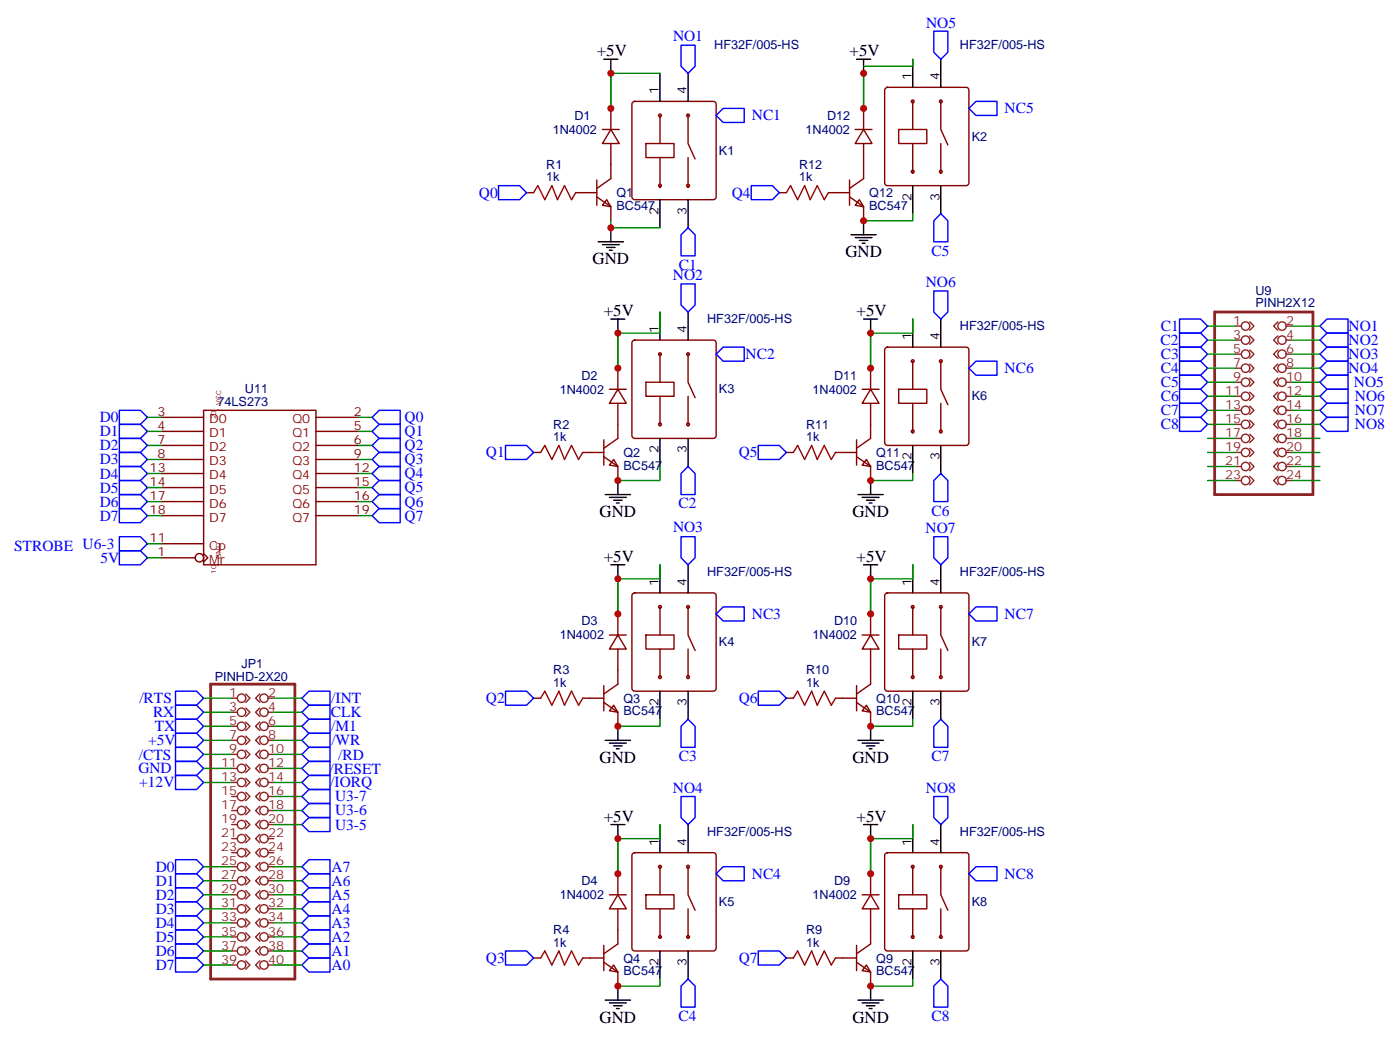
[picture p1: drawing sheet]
<svg xmlns="http://www.w3.org/2000/svg" width="352mm" height="261mm" viewBox="0 0 352 261" stroke-linecap="round" stroke-linejoin="round" font-family="sans-serif">
<path d="M51.2 103.1h28.2v38.8h-28.2z" fill="none" stroke="#850000" stroke-width=".35"/>
<g fill="#850000">
<circle cx="54.7" cy="141.9" r=".18"/>
<circle cx="54.7" cy="103.1" r=".18"/>
</g>
<g fill="none" stroke="#850000" stroke-width=".35">
<path d="M40.6 104.8h10.6M40.6 108.4h10.6M40.6 111.9h10.6M40.6 115.4h10.6M40.6 119h10.6M79.4 104.8h10.6M79.4 108.4h10.6M79.4 111.9h10.6M79.4 115.4h10.6M79.4 119h10.6M40.6 136.6h10.6M40.6 122.5h10.6"/>
<path d="M40.6 126h10.6M40.6 129.5h10.6M51.2 139.1l1 1-1 1.1M79.4 122.5h10.6M79.4 126h10.6M79.4 129.5h10.6M40.6 140.1h8.4"/>
<circle cx="50.1" cy="140.1" r="1.06"/>
</g>
<path d="M134.1 48.4l1-1.8 1.8 3.6 1.7-3.6 1.5 3.6 1.7-3.6 1.8 3.6 1-1.8M197.6 48.4l1-1.8 1.8 3.6 1.7-3.6 1.5 3.6 1.7-3.6 1.8 3.6 1-1.8M135.8 113.7l1.1-1.8 1.7 3.5 1.8-3.5 1.4 3.5 1.8-3.5 1.7 3.5 1.1-1.7M199.3 113.7l1.1-1.8 1.7 3.5 1.8-3.5 1.4 3.5 1.8-3.5 1.7 3.5 1.1-1.7M135.8 175.4l1.1-1.8 1.7 3.6 1.8-3.6 1.4 3.6 1.8-3.6 1.7 3.6 1.1-1.8M199.3 175.4l1.1-1.8 1.7 3.6 1.8-3.6 1.4 3.6 1.8-3.6 1.7 3.6 1.1-1.8M135.8 240.7l1.1-1.8 1.7 3.5 1.8-3.5 1.4 3.5 1.8-3.5 1.7 3.5 1.1-1.7M199.3 240.7l1.1-1.8 1.7 3.5 1.8-3.5 1.4 3.5 1.8-3.5 1.7 3.5 1.1-1.7" fill="none" stroke="#a10000" stroke-width=".35"/>
<g fill="none" stroke="#870000" stroke-width=".35">
<path d="M151.3 32.5h4.3M153.5 32.5l2.1 3.6h-4.3zM153.5 36.1v8.8l-3.6 2.4M153.5 27.2v5.3M159 25.7l.5-.2h19.7a.71 .71 0 0 1 .7 .7v23.3l-.2 .5-.5 .2h-19.7l-.5-.3-.3-.4v-23.3zM162.3 36.1h7v3.5h-7zM165.8 29v7.1M165.8 39.6v7M172.9 29v7.1l1.7 3.8M172.9 39.6v7M214.8 32.5h4.3M217 32.5l2.1 3.6h-4.3z"/>
<path d="M217 27.2v5.3M217 36.1v8.8l-3.6 2.4M222.5 22.1l.5-.2h19.7a.71 .71 0 0 1 .7 .7v23.3l-.2 .5-.5 .2h-19.7l-.5-.2-.3-.5v-23.3zM225.8 32.5h7v3.6h-7zM229.3 25.5v7M229.3 36.1v7M236.4 25.5v7l1.7 3.9M236.4 36.1v7M132.3 48.4h1.8M144.6 48.4h5.3M149.9 49.5l3.6 2.4v3.6M149.9 45.2v6.4"/>
<path d="M152.4 50.2l1.1 1.7-2.2-.3zM195.8 48.4h1.8M208.1 48.4h5.3M213.4 49.5l3.6 2.4v3.6M213.4 45.2v6.4M215.9 50.2l1.1 1.7-2.2-.3zM153.1 97.8h4.2M155.2 97.8l2.1 3.5h-4.2zM155.2 92.5v5.3M159 85.6l.5-.2h19.7a.71 .71 0 0 1 .7 .7v23.3l-.2 .5-.5 .2h-19.7l-.5-.2-.3-.5v-23.3zM162.3 96h7v3.6h-7zM165.8 89v7"/>
<path d="M165.8 99.6v7M172.9 89v7l1.7 3.9M172.9 99.6v7M216.6 97.8h4.2M218.7 97.8l2.1 3.5h-4.2zM218.7 92.5v5.3M222.5 87.4l.5-.2h19.7a.71 .71 0 0 1 .7 .7v23.3l-.2 .5-.5 .2h-19.7l-.5-.2-.3-.5v-23.3zM225.8 97.8h7v3.5h-7zM229.3 90.7v7.1M236.4 90.7v7.1l1.7 3.9M134.1 113.7h1.7M146.4 113.7h5.3"/>
<path d="M151.7 114.7l3.5 2.5v3.5M151.7 110.5v6.3M154.2 115.4l1 1.8-2.1-.4zM155.2 101.3v8.8l-3.5 2.5M197.6 113.7h1.7M209.9 113.7h5.3M215.2 110.5v6.3M215.2 114.7l3.5 2.5v3.5M217.7 115.4l1 1.8-2.1-.4zM218.7 101.3v8.8l-3.5 2.5M229.3 101.3v7.1M236.4 101.3v7.1"/>
<path d="M153.1 159.5h4.2M155.2 159.5l2.1 3.6h-4.2zM155.2 154.2v5.3M159 149.1l.5-.2h19.7a.71 .71 0 0 1 .7 .7v23.3l-.2 .5-.5 .2h-19.7l-.5-.2-.3-.5v-23.3zM162.3 159.5h7v3.6h-7zM165.8 152.5v7M172.9 152.5v7l1.7 3.9M216.6 159.5h4.2M218.7 159.5l2.1 3.6h-4.2zM218.7 154.2v5.3M222.5 149.1l.5-.2h19.7a.71 .71 0 0 1 .7 .7v23.3l-.2 .5-.5 .2h-19.7l-.5-.2-.3-.5v-23.3zM225.8 159.5h7v3.6h-7z"/>
<path d="M229.3 152.5v7M236.4 152.5v7l1.7 3.9M134.1 175.4h1.7M146.4 175.4h5.3M151.7 176.5l3.5 2.4v3.6M151.7 172.2v6.4M154.2 177.2l1 1.7-2.1-.3zM155.2 163.1v8.8l-3.5 2.4M165.8 163.1v7M172.9 163.1v7M197.6 175.4h1.7M209.9 175.4h5.3"/>
<path d="M215.2 172.2v6.4M215.2 176.5l3.5 2.4v3.6M217.7 177.2l1 1.7-2.1-.3zM218.7 163.1v8.8l-3.5 2.4M229.3 163.1v7M236.4 163.1v7M155.2 219.5v5.3M159 214.4l.5-.2h19.7a.71 .71 0 0 1 .7 .7v23.3l-.2 .5-.5 .2h-19.7l-.5-.2-.3-.5v-23.3zM165.8 217.7v7.1M172.9 217.7v7.1l1.7 3.9M218.7 219.5v5.3M222.5 214.4l.5-.2h19.7a.71 .71 0 0 1 .7 .7v23.3l-.2 .5-.5 .2h-19.7l-.5-.2-.3-.5v-23.3z"/>
<path d="M229.3 217.7v7.1M236.4 217.7v7.1l1.7 3.9M151.7 237.5v6.3M153.1 224.8h4.2M155.2 224.8l2.1 3.5h-4.2zM155.2 228.3v8.8l-3.5 2.5M162.3 224.8h7v3.5h-7zM165.8 228.3v7.1M172.9 228.3v7.1M215.2 237.5v6.3M216.6 224.8h4.2M218.7 224.8l2.1 3.5h-4.2z"/>
<path d="M218.7 228.3v8.8l-3.5 2.5M225.8 224.8h7v3.5h-7zM229.3 228.3v7.1M236.4 228.3v7.1M134.1 240.7h1.7M146.4 240.7h5.3M151.7 241.7l3.5 2.5v3.5M154.2 242.4l1 1.8-2.1-.4zM197.6 240.7h1.7M209.9 240.7h5.3M215.2 241.7l3.5 2.5v3.5M217.7 242.4l1 1.8-2.1-.4z"/>
<circle cx="165.8" cy="29" r=".35"/>
<circle cx="172.9" cy="29" r=".35"/>
<circle cx="229.3" cy="25.5" r=".35"/>
<circle cx="236.4" cy="25.5" r=".35"/>
<circle cx="165.8" cy="46.6" r=".35"/>
<circle cx="172.9" cy="46.6" r=".35"/>
<circle cx="229.3" cy="43.1" r=".35"/>
<circle cx="236.4" cy="43.1" r=".35"/>
<circle cx="165.8" cy="89" r=".35"/>
<circle cx="172.9" cy="89" r=".35"/>
<circle cx="229.3" cy="90.7" r=".35"/>
<circle cx="236.4" cy="90.7" r=".35"/>
<circle cx="165.8" cy="106.6" r=".35"/>
<circle cx="172.9" cy="106.6" r=".35"/>
<circle cx="229.3" cy="108.4" r=".35"/>
<circle cx="236.4" cy="108.4" r=".35"/>
<circle cx="165.8" cy="152.5" r=".35"/>
<circle cx="172.9" cy="152.5" r=".35"/>
<circle cx="229.3" cy="152.5" r=".35"/>
<circle cx="236.4" cy="152.5" r=".35"/>
<circle cx="165.8" cy="170.1" r=".35"/>
<circle cx="172.9" cy="170.1" r=".35"/>
<circle cx="229.3" cy="170.1" r=".35"/>
<circle cx="236.4" cy="170.1" r=".35"/>
<circle cx="165.8" cy="217.7" r=".35"/>
<circle cx="172.9" cy="217.7" r=".35"/>
<circle cx="229.3" cy="217.7" r=".35"/>
<circle cx="236.4" cy="217.7" r=".35"/>
<circle cx="165.8" cy="235.4" r=".35"/>
<circle cx="172.9" cy="235.4" r=".35"/>
<circle cx="229.3" cy="235.4" r=".35"/>
<circle cx="236.4" cy="235.4" r=".35"/>
</g>
<path d="M305.2 78.4h24.6v45.8h-24.6zM52.9 171.9h21.2v74.1h-21.2z" fill="none" stroke="#8c2424" stroke-width=".71"/>
<g fill="none" stroke="#8c2424" stroke-width=".35">
<path d="M310.4 81.9h1.5M310.4 85.4h1.5M310.4 89h1.5M310.4 92.5h1.5M310.4 96h1.5M310.4 99.6h1.5M314 80.9l1 1-1 1.1M314 84.4l1 1-1 1.1M314 87.9l1 1.1-1 1M314 91.4l1 1.1-1 1.1M314 95l1 1-1 1.1M314 98.5l1 1.1-1 1"/>
<path d="M321 80.9l-1 1 1 1.1M321 84.4l-1 1 1 1.1M321 87.9l-1 1.1 1 1M321 91.4l-1 1.1 1 1.1M321 95l-1 1 1 1.1M321 98.5l-1 1.1 1 1M323.1 81.9h1.5M323.1 85.4h1.5M323.1 89h1.5M323.1 92.5h1.5M323.1 96h1.5M323.1 99.6h1.5"/>
<path d="M310.4 103.1h1.5M310.4 106.6h1.5M310.4 110.1h1.5M310.4 113.7h1.5M310.4 117.2h1.5M314 102l1 1.1-1 1M314 105.6l1 1-1 1.1M314 109.1l1 1-1 1.1M314 112.6l1 1.1-1 1M314 116.1l1 1.1-1 1.1M314 119.7l1 1-1 1.1M321 102l-1 1.1 1 1"/>
<path d="M321 105.6l-1 1 1 1.1M321 109.1l-1 1 1 1.1M321 112.6l-1 1.1 1 1M321 116.1l-1 1.1 1 1.1M321 119.7l-1 1 1 1.1M323.1 103.1h1.5M323.1 106.6h1.5M323.1 110.1h1.5M323.1 113.7h1.5M323.1 117.2h1.5M310.4 120.7h1.5M323.1 120.7h1.5"/>
<path d="M58.2 175.4h1.4M58.2 178.9h1.4M61.7 174.3l1.1 1.1-1.1 1.1M61.7 177.9l1.1 1-1.1 1.1M65.3 174.3l-1.1 1.1 1.1 1.1M65.3 177.9l-1.1 1 1.1 1.1M67.4 175.4h1.4M67.4 178.9h1.4M58.2 182.5h1.4M58.2 186h1.4M58.2 189.5h1.4M58.2 193h1.4"/>
<path d="M58.2 196.6h1.4M61.7 181.4l1.1 1.1-1.1 1M61.7 184.9l1.1 1.1-1.1 1M61.7 188.5l1.1 1-1.1 1.1M61.7 192l1.1 1-1.1 1.1M61.7 195.5l1.1 1.1-1.1 1M61.7 199l1.1 1.1-1.1 1.1M65.3 181.4l-1.1 1.1 1.1 1M65.3 184.9l-1.1 1.1 1.1 1M65.3 188.5l-1.1 1 1.1 1.1M65.3 192l-1.1 1 1.1 1.1M65.3 195.5l-1.1 1.1 1.1 1"/>
<path d="M65.3 199l-1.1 1.1 1.1 1.1M67.4 182.5h1.4M67.4 186h1.4M67.4 189.5h1.4M67.4 193h1.4M67.4 196.6h1.4M58.2 200.1h1.4M58.2 203.6h1.4M58.2 207.2h1.4M58.2 210.7h1.4M58.2 214.2h1.4M58.2 217.7h1.4"/>
<path d="M61.7 202.6l1.1 1-1.1 1.1M61.7 206.1l1.1 1.1-1.1 1M61.7 209.6l1.1 1.1-1.1 1M61.7 213.1l1.1 1.1-1.1 1.1M61.7 216.7l1.1 1-1.1 1.1M65.3 202.6l-1.1 1 1.1 1.1M65.3 206.1l-1.1 1.1 1.1 1M65.3 209.6l-1.1 1.1 1.1 1M65.3 213.1l-1.1 1.1 1.1 1.1M65.3 216.7l-1.1 1 1.1 1.1M67.4 200.1h1.4M67.4 203.6h1.4"/>
<path d="M67.4 207.2h1.4M67.4 210.7h1.4M67.4 214.2h1.4M67.4 217.7h1.4M58.2 221.3h1.4M58.2 224.8h1.4M58.2 228.3h1.4M58.2 231.8h1.4M58.2 235.4h1.4M58.2 238.9h1.4M61.7 220.2l1.1 1.1-1.1 1M61.7 223.7l1.1 1.1-1.1 1"/>
<path d="M61.7 227.3l1.1 1-1.1 1.1M61.7 230.8l1.1 1-1.1 1.1M61.7 234.3l1.1 1.1-1.1 1M61.7 237.8l1.1 1.1-1.1 1.1M65.3 220.2l-1.1 1.1 1.1 1M65.3 223.7l-1.1 1.1 1.1 1M65.3 227.3l-1.1 1 1.1 1.1M65.3 230.8l-1.1 1 1.1 1.1M65.3 234.3l-1.1 1.1 1.1 1M65.3 237.8l-1.1 1.1 1.1 1.1M67.4 221.3h1.4M67.4 224.8h1.4"/>
<path d="M67.4 228.3h1.4M67.4 231.8h1.4M67.4 235.4h1.4M67.4 238.9h1.4M58.2 242.4h1.4M61.7 241.4l1.1 1-1.1 1.1M65.3 241.4l-1.1 1 1.1 1.1M67.4 242.4h1.4"/>
<circle cx="312.9" cy="96" r="1.06"/>
<circle cx="312.9" cy="99.6" r="1.06"/>
<circle cx="312.9" cy="81.9" r="1.06"/>
<circle cx="312.9" cy="92.5" r="1.06"/>
<circle cx="312.9" cy="85.4" r="1.06"/>
<circle cx="312.9" cy="89" r="1.06"/>
<circle cx="322.1" cy="99.6" r="1.06"/>
<circle cx="322.1" cy="81.9" r="1.06"/>
<circle cx="322.1" cy="96" r="1.06"/>
<circle cx="322.1" cy="85.4" r="1.06"/>
<circle cx="322.1" cy="89" r="1.06"/>
<circle cx="322.1" cy="92.5" r="1.06"/>
<circle cx="312.9" cy="113.7" r="1.06"/>
<circle cx="312.9" cy="106.6" r="1.06"/>
<circle cx="312.9" cy="103.1" r="1.06"/>
<circle cx="312.9" cy="117.2" r="1.06"/>
<circle cx="312.9" cy="110.1" r="1.06"/>
<circle cx="322.1" cy="103.1" r="1.06"/>
<circle cx="322.1" cy="106.6" r="1.06"/>
<circle cx="322.1" cy="117.2" r="1.06"/>
<circle cx="322.1" cy="113.7" r="1.06"/>
<circle cx="322.1" cy="110.1" r="1.06"/>
<circle cx="312.9" cy="120.7" r="1.06"/>
<circle cx="322.1" cy="120.7" r="1.06"/>
<circle cx="60.7" cy="175.4" r="1.06"/>
<circle cx="60.7" cy="178.9" r="1.06"/>
<circle cx="66.3" cy="178.9" r="1.06"/>
<circle cx="66.3" cy="175.4" r="1.06"/>
<circle cx="60.7" cy="196.6" r="1.06"/>
<circle cx="60.7" cy="182.5" r="1.06"/>
<circle cx="60.7" cy="193" r="1.06"/>
<circle cx="60.7" cy="186" r="1.06"/>
<circle cx="60.7" cy="189.5" r="1.06"/>
<circle cx="66.3" cy="182.5" r="1.06"/>
<circle cx="66.3" cy="196.6" r="1.06"/>
<circle cx="66.3" cy="186" r="1.06"/>
<circle cx="66.3" cy="193" r="1.06"/>
<circle cx="66.3" cy="189.5" r="1.06"/>
<circle cx="60.7" cy="217.7" r="1.06"/>
<circle cx="60.7" cy="214.2" r="1.06"/>
<circle cx="60.7" cy="207.2" r="1.06"/>
<circle cx="60.7" cy="210.7" r="1.06"/>
<circle cx="60.7" cy="200.1" r="1.06"/>
<circle cx="60.7" cy="203.6" r="1.06"/>
<circle cx="66.3" cy="217.7" r="1.06"/>
<circle cx="66.3" cy="214.2" r="1.06"/>
<circle cx="66.3" cy="203.6" r="1.06"/>
<circle cx="66.3" cy="200.1" r="1.06"/>
<circle cx="66.3" cy="207.2" r="1.06"/>
<circle cx="66.3" cy="210.7" r="1.06"/>
<circle cx="60.7" cy="235.4" r="1.06"/>
<circle cx="60.7" cy="228.3" r="1.06"/>
<circle cx="60.7" cy="221.3" r="1.06"/>
<circle cx="60.7" cy="224.8" r="1.06"/>
<circle cx="60.7" cy="231.8" r="1.06"/>
<circle cx="60.7" cy="238.9" r="1.06"/>
<circle cx="66.3" cy="228.3" r="1.06"/>
<circle cx="66.3" cy="221.3" r="1.06"/>
<circle cx="66.3" cy="235.4" r="1.06"/>
<circle cx="66.3" cy="231.8" r="1.06"/>
<circle cx="66.3" cy="224.8" r="1.06"/>
<circle cx="66.3" cy="238.9" r="1.06"/>
<circle cx="60.7" cy="242.4" r="1.06"/>
<circle cx="66.3" cy="242.4" r="1.06"/>
</g>
<g fill="none" stroke="#000" stroke-width=".35">
<path d="M151.7 14.9h3.5M153.5 14.9v3.5M165.8 18.4v7.1M172.9 18.4v7.1M215.2 14.9h3.5M217 14.9v3.5M229.3 14.9v7M236.4 14.9v7M153.5 57.2v3.5M165.8 50.2v7M172.9 50.2v7M213.8 59h6.3"/>
<path d="M214.8 59.7h4.3M217 55.5v3.5M229.3 46.6v7.1M236.4 46.6v7.1M150.3 60.7h6.3M151.3 61.5h4.3M152.4 62.2h2.1M153.1 62.9h.7M165.8 78.4v7M172.9 78.4v7M215.9 60.4h2.1M216.6 61.1h.7"/>
<path d="M153.5 80.2h3.5M155.2 80.2v3.5M217 80.2h3.5M218.7 80.2v3.5M229.3 80.2v7M236.4 80.2v7M165.8 110.1v7.1M172.9 110.1v7.1M229.3 111.9v7.1M236.4 111.9v7.1M152 124.2h6.4M153.1 125h4.2"/>
<path d="M154.2 125.7h2.1M154.9 126.4h.7M155.2 120.7v3.5M215.5 124.2h6.4M216.6 125h4.2M217.7 125.7h2.1M218.4 126.4h.7M218.7 120.7v3.5M153.5 141.9h3.5M155.2 141.9v3.5M165.8 141.9v7M172.9 141.9v7"/>
<path d="M217 141.9h3.5M218.7 141.9v3.5M229.3 141.9v7M236.4 141.9v7M165.8 173.6v7.1M172.9 173.6v7.1M229.3 173.6v7.1M236.4 173.6v7.1M152 186h6.4M153.1 186.7h4.2M154.2 187.4h2.1M154.9 188.1h.7"/>
<path d="M155.2 182.5v3.5M215.5 186h6.4M216.6 186.7h4.2M217.7 187.4h2.1M218.4 188.1h.7M218.7 182.5v3.5M153.5 207.2h3.5M155.2 207.2v3.5M165.8 207.2v7M172.9 207.2v7M217 207.2h3.5M218.7 207.2v3.5"/>
<path d="M229.3 207.2v7M236.4 207.2v7M165.8 238.9v7.1M172.9 238.9v7.1M229.3 238.9v7.1M236.4 238.9v7.1M152 251.2h6.4M153.1 252h4.2M154.2 252.7h2.1M154.9 253.4h.7M155.2 247.7v3.5M215.5 251.2h6.4"/>
<path d="M216.6 252h4.2M217.7 252.7h2.1M218.4 253.4h.7M218.7 247.7v3.5"/>
</g>
<g fill="none" stroke="#00f" stroke-width=".35">
<path d="M171.1 11.4h3.5v5.3l-1.7 1.7-1.8-1.7zM234.6 7.8h3.5v5.3l-1.7 1.8-1.8-1.8zM179.9 29l1.8-1.8h5.3v3.6h-5.3zM243.4 27.2l1.8-1.7h5.3v3.5h-5.3zM125.2 46.6h5.3l1.8 1.8-1.8 1.8h-5.3zM172.9 57.2l1.7 1.8v5.3h-3.5v-5.3zM188.7 46.6h5.3l1.8 1.8-1.8 1.8h-5.3zM236.4 53.7l1.7 1.8v5.2h-3.5v-5.2zM171.1 71.3h3.5v5.3l-1.7 1.8-1.8-1.8zM234.6 73.1h3.5v5.3l-1.7 1.8-1.8-1.8zM179.9 89l1.8-1.8h5.3v3.5h-5.3zM243.4 92.5l1.8-1.8h5.3v3.6h-5.3z"/>
<path d="M296.3 80.2h5.3l1.8 1.7-1.8 1.8h-5.3zM296.3 83.7h5.3l1.8 1.7-1.8 1.8h-5.3zM296.3 94.3h5.3l1.8 1.7-1.8 1.8h-5.3zM296.3 87.2h5.3l1.8 1.8-1.8 1.7h-5.3zM296.3 90.7h5.3l1.8 1.8-1.8 1.8h-5.3zM296.3 97.8h5.3l1.8 1.8-1.8 1.7h-5.3zM331.6 96l1.8-1.7h5.3v3.5h-5.3zM331.6 89l1.8-1.8h5.3v3.5h-5.3zM333.4 97.8h5.3v3.5h-5.3l-1.8-1.7zM333.4 80.2h5.3v3.5h-5.3l-1.8-1.8zM333.4 83.7h5.3v3.5h-5.3l-1.8-1.8zM333.4 90.7h5.3v3.6h-5.3l-1.8-1.8z"/>
<path d="M30 117.2h5.3l1.7 1.8-1.7 1.7h-5.3zM30 113.7h5.3l1.7 1.7-1.7 1.8h-5.3zM30 110.1h5.3l1.7 1.8-1.7 1.8h-5.3zM30 106.6h5.3l1.7 1.8-1.7 1.7h-5.3zM30 103.1h5.3l1.7 1.7-1.7 1.8h-5.3zM93.5 104.8l1.7-1.7h5.3v3.5h-5.3zM93.5 108.4l1.7-1.8h5.3v3.5h-5.3zM93.5 111.9l1.7-1.8h5.3v3.6h-5.3zM93.5 119l1.7-1.8h5.3v3.5h-5.3zM95.2 113.7h5.3v3.5h-5.3l-1.7-1.8zM127 111.9h5.3l1.8 1.8-1.8 1.7h-5.3zM172.9 117.2l1.7 1.8v5.2h-3.5v-5.2z"/>
<path d="M190.5 111.9h5.3l1.8 1.8-1.8 1.7h-5.3zM236.4 119l1.7 1.7v5.3h-3.5v-5.3zM296.3 101.3h5.3l1.8 1.8-1.8 1.7h-5.3zM296.3 104.8h5.3l1.8 1.8-1.8 1.8h-5.3zM331.6 103.1l1.8-1.8h5.3v3.5h-5.3zM333.4 104.8h5.3v3.6h-5.3l-1.8-1.8zM30 138.4h5.3l1.7 1.7-1.7 1.8h-5.3zM30 134.8h5.3l1.7 1.8-1.7 1.8h-5.3zM30 127.8h5.3l1.7 1.7-1.7 1.8h-5.3zM30 124.2h5.3l1.7 1.8-1.7 1.8h-5.3zM30 120.7h5.3l1.7 1.8-1.7 1.7h-5.3zM93.5 122.5l1.7-1.8h5.3v3.5h-5.3z"/>
<path d="M93.5 129.5l1.7-1.7h5.3v3.5h-5.3zM93.5 126l1.7-1.8h5.3v3.6h-5.3zM171.1 134.8h3.5v5.3l-1.7 1.8-1.8-1.8zM234.6 134.8h3.5v5.3l-1.7 1.8-1.8-1.8zM179.9 154.2l1.8-1.7h5.3v3.5h-5.3zM243.4 154.2l1.8-1.7h5.3v3.5h-5.3zM44.1 173.6h5.3l1.8 1.8-1.8 1.8h-5.3zM44.1 177.2h5.3l1.8 1.7-1.8 1.8h-5.3zM75.8 175.4l1.8-1.8h5.3v3.6h-5.3zM77.6 177.2h5.3v3.5h-5.3l-1.8-1.8zM127 173.6h5.3l1.8 1.8-1.8 1.8h-5.3zM190.5 173.6h5.3l1.8 1.8-1.8 1.8h-5.3z"/>
<path d="M44.1 194.8h5.3l1.8 1.8-1.8 1.7h-5.3zM44.1 184.2h5.3l1.8 1.8-1.8 1.7h-5.3zM44.1 187.7h5.3l1.8 1.8-1.8 1.8h-5.3zM44.1 191.3h5.3l1.8 1.7-1.8 1.8h-5.3zM44.1 180.7h5.3l1.8 1.8-1.8 1.7h-5.3zM75.8 193l1.8-1.7h5.3v3.5h-5.3zM75.8 189.5l1.8-1.8h5.3v3.6h-5.3zM75.8 182.5l1.8-1.8h5.3v3.5h-5.3zM75.8 186l1.8-1.8h5.3v3.5h-5.3zM77.6 198.3h5.3v3.6h-5.3l-1.8-1.8zM77.6 194.8h5.3v3.5h-5.3l-1.8-1.7zM171.1 182.5l1.8-1.8 1.7 1.8v5.2h-3.5z"/>
<path d="M234.6 182.5l1.8-1.8 1.7 1.8v5.2h-3.5zM44.1 216h5.3l1.8 1.7-1.8 1.8h-5.3zM44.1 219.5h5.3l1.8 1.8-1.8 1.7h-5.3zM75.8 217.7l1.8-1.7h5.3v3.5h-5.3zM75.8 207.2l1.8-1.8h5.3v3.5h-5.3zM75.8 203.6l1.8-1.7h5.3v3.5h-5.3zM171.1 200.1h3.5v5.3l-1.7 1.8-1.8-1.8zM179.9 219.5l1.8-1.8h5.3v3.6h-5.3zM234.6 200.1h3.5v5.3l-1.7 1.8-1.8-1.8zM243.4 219.5l1.8-1.8h5.3v3.6h-5.3zM44.1 223h5.3l1.8 1.8-1.8 1.8h-5.3zM44.1 226.6h5.3l1.8 1.7-1.8 1.8h-5.3z"/>
<path d="M44.1 230.1h5.3l1.8 1.7-1.8 1.8h-5.3zM44.1 233.6h5.3l1.8 1.8-1.8 1.7h-5.3zM44.1 237.1h5.3l1.8 1.8-1.8 1.8h-5.3zM75.8 235.4l1.8-1.8h5.3v3.5h-5.3zM75.8 221.3l1.8-1.8h5.3v3.5h-5.3zM75.8 231.8l1.8-1.7h5.3v3.5h-5.3zM75.8 238.9l1.8-1.8h5.3v3.6h-5.3zM77.6 223h5.3v3.6h-5.3l-1.8-1.8zM77.6 226.6h5.3v3.5h-5.3l-1.8-1.8zM127 238.9h5.3l1.8 1.8-1.8 1.7h-5.3zM190.5 238.9h5.3l1.8 1.8-1.8 1.7h-5.3zM44.1 240.7h5.3l1.8 1.7-1.8 1.8h-5.3z"/>
<path d="M75.8 242.4l1.8-1.7h5.3v3.5h-5.3zM172.9 246l1.7 1.7v5.3h-3.5v-5.3zM236.4 246l1.7 1.7v5.3h-3.5v-5.3z"/>
</g>
<g fill="none" stroke="#008700" stroke-width=".35">
<path d="M165.8 18.4h-12.3v8.8M217 18.4v8.8M229.3 14.9v1.8h-12.3M153.5 55.5v1.7h12.3M229.3 53.7v1.8h-12.3M165.8 78.4v5.3h-10.6v8.8M229.3 80.2v3.5h-10.6v8.8M303.4 81.9h7M303.4 89h7M303.4 92.5h7M303.4 96h7M303.4 99.6h7"/>
<path d="M303.4 85.4h7M324.6 81.9h7M324.6 89h7M324.6 92.5h7M324.6 96h7M324.6 99.6h7M324.6 85.4h7M37 104.8h3.6M37 108.4h3.6M37 111.9h3.6M37 115.4h3.6M37 119h3.6"/>
<path d="M90 104.8h3.5M90 108.4h3.5M90 111.9h3.5M90 115.4h3.5M90 119h3.5M165.8 117.2v3.5h-10.6M229.3 119v1.7h-10.6M303.4 103.1h7M303.4 106.6h7M303.4 110.1h7M303.4 113.7h7M303.4 117.2h7"/>
<path d="M324.6 103.1h7M324.6 106.6h7M324.6 110.1h7M324.6 113.7h7M324.6 117.2h7M37 122.5h3.6M37 126h3.6M37 129.5h3.6M37 136.6h3.6M90 122.5h3.5M90 126h3.5M90 129.5h3.5"/>
<path d="M303.4 120.7h7M324.6 120.7h7M37 140.1h3.6M165.8 141.9v3.5h-10.6v8.8M229.3 141.9v3.5h-10.6v8.8M51.2 178.9h7M51.2 175.4h7M68.8 178.9h7M68.8 175.4h7M51.2 182.5h7M51.2 193h7M51.2 189.5h7"/>
<path d="M51.2 186h7M51.2 196.6h7M68.8 182.5h7M68.8 193h7M68.8 189.5h7M68.8 186h7M68.8 196.6h7M165.8 180.7v1.8h-10.6M229.3 180.7v1.8h-10.6M51.2 217.7h7M68.8 200.1h7M68.8 207.2h7"/>
<path d="M68.8 203.6h7M68.8 217.7h7M165.8 207.2v3.5h-10.6v8.8M229.3 207.2v3.5h-10.6v8.8M51.2 238.9h7M51.2 235.4h7M51.2 231.8h7M51.2 228.3h7M51.2 224.8h7M51.2 221.3h7M68.8 238.9h7M68.8 235.4h7"/>
<path d="M68.8 231.8h7M68.8 228.3h7M68.8 224.8h7M68.8 221.3h7M51.2 242.4h7M68.8 242.4h7M165.8 246v1.7h-10.6M229.3 246v1.7h-10.6"/>
</g>
<g fill="#c00">
<circle cx="155.2" cy="247.7" r=".88"/>
<circle cx="155.2" cy="182.5" r=".88"/>
<circle cx="155.2" cy="120.7" r=".88"/>
<circle cx="217" cy="55.5" r=".88"/>
<circle cx="218.7" cy="83.7" r=".88"/>
<circle cx="218.7" cy="92.5" r=".88"/>
<circle cx="217" cy="27.2" r=".88"/>
<circle cx="217" cy="18.4" r=".88"/>
<circle cx="218.7" cy="210.7" r=".88"/>
<circle cx="218.7" cy="154.2" r=".88"/>
<circle cx="218.7" cy="145.4" r=".88"/>
<circle cx="218.7" cy="219.5" r=".88"/>
<circle cx="155.2" cy="219.5" r=".88"/>
<circle cx="155.2" cy="145.4" r=".88"/>
<circle cx="155.2" cy="154.2" r=".88"/>
<circle cx="155.2" cy="210.7" r=".88"/>
<circle cx="153.5" cy="18.4" r=".88"/>
<circle cx="153.5" cy="27.2" r=".88"/>
<circle cx="155.2" cy="92.5" r=".88"/>
<circle cx="155.2" cy="83.7" r=".88"/>
<circle cx="153.5" cy="57.2" r=".88"/>
<circle cx="218.7" cy="247.7" r=".88"/>
<circle cx="218.7" cy="182.5" r=".88"/>
<circle cx="218.7" cy="120.7" r=".88"/>
</g>
<g font-size="4.2">
<text x="149.9" y="14.2">+5V</text>
<text x="213.4" y="14.2">+5V</text>
<text x="212.4" y="64.6">GND</text>
<text x="148.9" y="66.4">GND</text>
<text x="151.7" y="79.4">+5V</text>
<text x="215.2" y="79.4">+5V</text>
<text x="150.6" y="129.9">GND</text>
<text x="214.1" y="129.9">GND</text>
<text x="151.7" y="141.2">+5V</text>
<text x="215.2" y="141.2">+5V</text>
<text x="150.6" y="191.6">GND</text>
<text x="214.1" y="191.6">GND</text>
<text x="151.7" y="206.4">+5V</text>
<text x="215.2" y="206.4">+5V</text>
<text x="150.6" y="256.9">GND</text>
<text x="214.1" y="256.9">GND</text>
</g>
<g font-size="3.9" fill="#00f">
<text x="169.1" y="10.3">NO1</text>
<text x="232.7" y="6.9">NO5</text>
<text x="252.4" y="28.5">NC5</text>
<text x="188.9" y="30.2">NC1</text>
<text x="120.3" y="49.6">Q0</text>
<text x="183.8" y="49.6">Q4</text>
<text x="234.1" y="64.2">C5</text>
<text x="169" y="70.4">NO2</text>
<text x="170.6" y="67.8">C1</text>
<text x="232.6" y="72">NO6</text>
<text x="291.7" y="83.1">C1</text>
<text x="338.8" y="83.1">NO1</text>
<text x="291.5" y="86.7">C2</text>
<text x="338.8" y="86.7">NO2</text>
<text x="187.3" y="90.2">NC2</text>
<text x="252.4" y="93.7">NC6</text>
<text x="291.7" y="93.8">C4</text>
<text x="291.7" y="90.2">C3</text>
<text x="338.8" y="93.7">NO4</text>
<text x="338.8" y="90.2">NO3</text>
<text x="291.7" y="97.3">C5</text>
<text x="291.7" y="100.8">C6</text>
<text x="340.1" y="97.3">NO5</text>
<text x="340.4" y="100.8">NO6</text>
<text x="25" y="106.1">D0</text>
<text x="101.6" y="106.1">Q0</text>
<text x="291.7" y="104.3">C7</text>
<text x="291.7" y="107.8">C8</text>
<text x="340.4" y="104.3">NO7</text>
<text x="340.4" y="107.8">NO8</text>
<text x="25" y="113.2">D2</text>
<text x="25" y="109.6">D1</text>
<text x="101.6" y="109.6">Q1</text>
<text x="101.6" y="113.1">Q2</text>
<text x="25" y="116.7">D3</text>
<text x="101.6" y="116.7">Q3</text>
<text x="122.1" y="114.9">Q1</text>
<text x="185.6" y="114.9">Q5</text>
<text x="25" y="123.7">D5</text>
<text x="25" y="120.2">D4</text>
<text x="101.6" y="123.7">Q5</text>
<text x="101.6" y="120.2">Q4</text>
<text x="25" y="130.8">D7</text>
<text x="25" y="127.3">D6</text>
<text x="101.6" y="130.8">Q7</text>
<text x="101.6" y="127.2">Q6</text>
<text x="170.5" y="127.7">C2</text>
<text x="234.1" y="129.5">C6</text>
<text x="169.1" y="133.8">NO3</text>
<text x="232.6" y="133.9">NO7</text>
<text x="3.5" y="138.4">STROBE U6-3</text>
<text x="25.2" y="141.4">5V</text>
<text x="188.9" y="155.5">NC3</text>
<text x="252.4" y="155.5">NC7</text>
<text x="35" y="176.7">/RTS</text>
<text x="83.2" y="176.6">/INT</text>
<text x="122.1" y="176.6">Q2</text>
<text x="185.6" y="176.6">Q6</text>
<text x="38.4" y="180.2">RX</text>
<text x="38.9" y="183.7">TX</text>
<text x="83.1" y="180.2">CLK</text>
<text x="83.2" y="183.7">/M1</text>
<text x="34.9" y="190.8">/CTS</text>
<text x="37.2" y="187.2">+5V</text>
<text x="83.2" y="187.2">/WR</text>
<text x="84.9" y="190.8">/RD</text>
<text x="170.6" y="191.3">C3</text>
<text x="234" y="191.2">C7</text>
<text x="34.8" y="194.3">GND</text>
<text x="35" y="197.8">+12V</text>
<text x="82.8" y="194.3">/RESET</text>
<text x="83" y="197.8">/IORQ</text>
<text x="84.2" y="201.3">U3-7</text>
<text x="169.1" y="199.2">NO4</text>
<text x="232.6" y="199.2">NO8</text>
<text x="84.2" y="208.4">U3-5</text>
<text x="84.2" y="204.9">U3-6</text>
<text x="39.1" y="219">D0</text>
<text x="83.3" y="219">A7</text>
<text x="188.9" y="220.7">NC4</text>
<text x="252.4" y="220.7">NC8</text>
<text x="39.1" y="222.5">D1</text>
<text x="39.1" y="226">D2</text>
<text x="83.3" y="222.5">A6</text>
<text x="83.3" y="226">A5</text>
<text x="39.1" y="229.6">D3</text>
<text x="39.1" y="233.1">D4</text>
<text x="83.3" y="229.6">A4</text>
<text x="83.3" y="233.1">A3</text>
<text x="39.1" y="236.6">D5</text>
<text x="83.3" y="236.6">A2</text>
<text x="39.1" y="240.1">D6</text>
<text x="39.1" y="243.7">D7</text>
<text x="83.3" y="240.1">A1</text>
<text x="83.3" y="243.7">A0</text>
<text x="122.1" y="241.9">Q3</text>
<text x="185.6" y="241.9">Q7</text>
<text x="170.5" y="256.5">C4</text>
<text x="234.1" y="256.5">C8</text>
</g>
<g font-size="3.2" fill="#000080">
<text x="179.4" y="12.4">HF32F/005-HS</text>
<text x="241.2" y="12.4">HF32F/005-HS</text>
<text x="138.9" y="33.6">1N4002</text>
<text x="144.3" y="30.1">D1</text>
<text x="202.4" y="33.6">1N4002</text>
<text x="207.8" y="30.1">D12</text>
<text x="244.1" y="35.3">K2</text>
<text x="180.6" y="38.9">K1</text>
<text x="137.2" y="45.6">1k</text>
<text x="137.2" y="42.4">R1</text>
<text x="200.7" y="45.6">1k</text>
<text x="200.7" y="42.4">R12</text>
<text x="154.9" y="52.7">BC547</text>
<text x="154.9" y="49.5">Q1</text>
<text x="218.4" y="52.7">BC547</text>
<text x="218.4" y="49.5">Q12</text>
<text x="315.4" y="77.2">PINH2X12</text>
<text x="315.4" y="74">U9</text>
<text x="177.7" y="81.2">HF32F/005-HS</text>
<text x="241.2" y="83">HF32F/005-HS</text>
<text x="146.1" y="95.4">D2</text>
<text x="209.6" y="95.4">D11</text>
<text x="61.5" y="98.8">U11</text>
<text x="140.6" y="98.9">1N4002</text>
<text x="180.6" y="98.8">K3</text>
<text x="204.1" y="98.9">1N4002</text>
<text x="244.1" y="100.6">K6</text>
<text x="54.7" y="102">74LS273</text>
<text x="139" y="107.7">R2</text>
<text x="202.5" y="107.7">R11</text>
<text x="139" y="110.8">1k</text>
<text x="202.5" y="110.8">1k</text>
<text x="156.6" y="118">BC547</text>
<text x="156.6" y="114.8">Q2</text>
<text x="220.1" y="118">BC547</text>
<text x="220.1" y="114.8">Q11</text>
<text x="177.7" y="144.7">HF32F/005-HS</text>
<text x="241.2" y="144.7">HF32F/005-HS</text>
<text x="140.6" y="160.6">1N4002</text>
<text x="146.1" y="157.1">D3</text>
<text x="204.1" y="160.6">1N4002</text>
<text x="209.6" y="157.1">D10</text>
<text x="60.7" y="167.8">JP1</text>
<text x="180.6" y="162.3">K4</text>
<text x="244.1" y="162.3">K7</text>
<text x="54" y="171.2">PINHD-2X20</text>
<text x="139" y="172.6">1k</text>
<text x="139" y="169.4">R3</text>
<text x="202.5" y="172.6">1k</text>
<text x="202.5" y="169.4">R10</text>
<text x="156.6" y="179.7">BC547</text>
<text x="156.6" y="176.5">Q3</text>
<text x="220.1" y="179.7">BC547</text>
<text x="220.1" y="176.5">Q10</text>
<text x="177.7" y="210">HF32F/005-HS</text>
<text x="241.2" y="210">HF32F/005-HS</text>
<text x="140.6" y="225.9">1N4002</text>
<text x="146.1" y="222.4">D4</text>
<text x="180.6" y="227.6">K5</text>
<text x="204.1" y="225.9">1N4002</text>
<text x="209.6" y="222.4">D9</text>
<text x="244.1" y="227.6">K8</text>
<text x="139" y="237.8">1k</text>
<text x="139" y="234.7">R4</text>
<text x="202.5" y="237.8">1k</text>
<text x="202.5" y="234.7">R9</text>
<text x="156.6" y="245">BC547</text>
<text x="156.6" y="241.8">Q4</text>
<text x="220.1" y="245">BC547</text>
<text x="220.1" y="241.8">Q9</text>
</g>
<g font-size="3.2">
<text x="165.5" y="23.7" transform="rotate(-90 165.5 23.7)">1</text>
<text x="172.5" y="23.7" transform="rotate(-90 172.5 23.7)">4</text>
<text x="229" y="20.2" transform="rotate(-90 229 20.2)">1</text>
<text x="236" y="20.2" transform="rotate(-90 236 20.2)">4</text>
<text x="165.5" y="53.9" transform="rotate(-90 165.5 53.9)">2</text>
<text x="172.5" y="53.9" transform="rotate(-90 172.5 53.9)">3</text>
<text x="229" y="50.4" transform="rotate(-90 229 50.4)">2</text>
<text x="236" y="50.4" transform="rotate(-90 236 50.4)">3</text>
<text x="165.5" y="83.7" transform="rotate(-90 165.5 83.7)">1</text>
<text x="172.5" y="83.7" transform="rotate(-90 172.5 83.7)">4</text>
<text x="229" y="85.4" transform="rotate(-90 229 85.4)">1</text>
<text x="236" y="85.4" transform="rotate(-90 236 85.4)">4</text>
<text x="165.5" y="113.9" transform="rotate(-90 165.5 113.9)">2</text>
<text x="172.5" y="113.9" transform="rotate(-90 172.5 113.9)">3</text>
<text x="229" y="115.7" transform="rotate(-90 229 115.7)">2</text>
<text x="236" y="115.7" transform="rotate(-90 236 115.7)">3</text>
<text x="165.5" y="147.2" transform="rotate(-90 165.5 147.2)">1</text>
<text x="172.5" y="147.2" transform="rotate(-90 172.5 147.2)">4</text>
<text x="229" y="147.2" transform="rotate(-90 229 147.2)">1</text>
<text x="236" y="147.2" transform="rotate(-90 236 147.2)">4</text>
<text x="165.5" y="177.4" transform="rotate(-90 165.5 177.4)">2</text>
<text x="172.5" y="177.4" transform="rotate(-90 172.5 177.4)">3</text>
<text x="229" y="177.4" transform="rotate(-90 229 177.4)">2</text>
<text x="236" y="177.4" transform="rotate(-90 236 177.4)">3</text>
<text x="165.5" y="212.4" transform="rotate(-90 165.5 212.4)">1</text>
<text x="172.5" y="212.4" transform="rotate(-90 172.5 212.4)">4</text>
<text x="229" y="212.4" transform="rotate(-90 229 212.4)">1</text>
<text x="236" y="212.4" transform="rotate(-90 236 212.4)">4</text>
<text x="165.5" y="242.7" transform="rotate(-90 165.5 242.7)">2</text>
<text x="172.5" y="242.7" transform="rotate(-90 172.5 242.7)">3</text>
<text x="229" y="242.7" transform="rotate(-90 229 242.7)">2</text>
<text x="236" y="242.7" transform="rotate(-90 236 242.7)">3</text>
</g>
<g font-size="3.2" fill="#8d2323">
<text x="309.8" y="81.6">1</text>
<text x="323.1" y="81.6">2</text>
<text x="309.8" y="85.1">3</text>
<text x="309.8" y="88.6">5</text>
<text x="323.1" y="85.1">4</text>
<text x="323.1" y="88.6">6</text>
<text x="309.8" y="92.1">7</text>
<text x="309.8" y="95.7">9</text>
<text x="323.1" y="92.1">8</text>
<text x="323.1" y="95.7">10</text>
<text x="307.8" y="99.2">11</text>
<text x="323.1" y="99.2">12</text>
<text x="307.8" y="102.7">13</text>
<text x="307.8" y="106.3">15</text>
<text x="323.1" y="102.7">14</text>
<text x="323.1" y="106.3">16</text>
<text x="307.8" y="109.8">17</text>
<text x="307.8" y="113.3">19</text>
<text x="323.1" y="109.8">18</text>
<text x="323.1" y="113.3">20</text>
<text x="307.8" y="116.8">21</text>
<text x="323.1" y="116.8">22</text>
<text x="307.8" y="120.4">23</text>
<text x="323.1" y="120.4">24</text>
<text x="57.6" y="175">1</text>
<text x="57.6" y="178.6">3</text>
<text x="67.4" y="175">2</text>
<text x="67.4" y="178.6">4</text>
<text x="57.6" y="182.1">5</text>
<text x="57.6" y="185.6">7</text>
<text x="67.4" y="182.1">6</text>
<text x="67.4" y="185.6">8</text>
<text x="57.6" y="189.2">9</text>
<text x="67.4" y="189.2">10</text>
<text x="55.6" y="192.7">11</text>
<text x="55.6" y="196.2">13</text>
<text x="67.4" y="192.7">12</text>
<text x="67.4" y="196.2">14</text>
<text x="55.6" y="199.7">15</text>
<text x="55.6" y="203.3">17</text>
<text x="67.4" y="199.7">16</text>
<text x="67.4" y="203.3">18</text>
<text x="55.6" y="206.8">19</text>
<text x="67.4" y="206.8">20</text>
<text x="55.6" y="210.3">21</text>
<text x="55.6" y="213.9">23</text>
<text x="67.4" y="210.3">22</text>
<text x="67.4" y="213.9">24</text>
<text x="55.6" y="217.4">25</text>
<text x="55.6" y="220.9">27</text>
<text x="67.4" y="217.4">26</text>
<text x="67.4" y="220.9">28</text>
<text x="55.6" y="224.4">29</text>
<text x="55.6" y="228">31</text>
<text x="67.4" y="224.4">30</text>
<text x="67.4" y="228">32</text>
<text x="55.6" y="231.5">33</text>
<text x="67.4" y="231.5">34</text>
<text x="55.6" y="235">35</text>
<text x="55.6" y="238.5">37</text>
<text x="67.4" y="235">36</text>
<text x="67.4" y="238.5">38</text>
<text x="55.6" y="242.1">39</text>
<text x="67.4" y="242.1">40</text>
</g>
<g font-size="3.2" fill="#840000">
<text x="39.6" y="104.5">3</text>
<text x="52.6" y="106.3">D0</text>
<text x="73.4" y="106.3">Q0</text>
<text x="88.9" y="104.5">2</text>
<text x="39.6" y="108">4</text>
<text x="39.6" y="111.5">7</text>
<text x="52.6" y="109.9">D1</text>
<text x="52.6" y="113.4">D2</text>
<text x="73.4" y="109.9">Q1</text>
<text x="73.4" y="113.4">Q2</text>
<text x="88.9" y="108">5</text>
<text x="88.9" y="111.5">6</text>
<text x="37.6" y="118.6">13</text>
<text x="39.6" y="115.1">8</text>
<text x="52.6" y="116.9">D3</text>
<text x="73.4" y="116.9">Q3</text>
<text x="88.9" y="115.1">9</text>
<text x="88.9" y="118.6">12</text>
<text x="37.6" y="122.1">14</text>
<text x="37.6" y="125.7">17</text>
<text x="52.6" y="120.5">D4</text>
<text x="52.6" y="124">D5</text>
<text x="73.4" y="120.5">Q4</text>
<text x="73.4" y="124">Q5</text>
<text x="88.9" y="122.1">15</text>
<text x="88.9" y="125.7">16</text>
<text x="37.6" y="129.2">18</text>
<text x="52.6" y="127.5">D6</text>
<text x="52.6" y="131">D7</text>
<text x="73.4" y="127.5">Q6</text>
<text x="73.4" y="131">Q7</text>
<text x="88.9" y="129.2">19</text>
<text x="37.6" y="136.2">11</text>
<text x="39.6" y="139.8">1</text>
<text x="52.6" y="141.6">Mr</text>
<text x="52.6" y="138.1">Cp</text>
</g>
<g font-size="1.8" fill="#840000">
<text x="55.6" y="101.7" transform="rotate(-90 55.6 101.7)">VCC</text>
<text x="54.3" y="105.3" transform="rotate(-90 54.3 105.3)">20</text>
<text x="55.6" y="140.5" transform="rotate(-90 55.6 140.5)">GND</text>
<text x="54.3" y="144.1" transform="rotate(-90 54.3 144.1)">10</text>
</g>
</svg>
